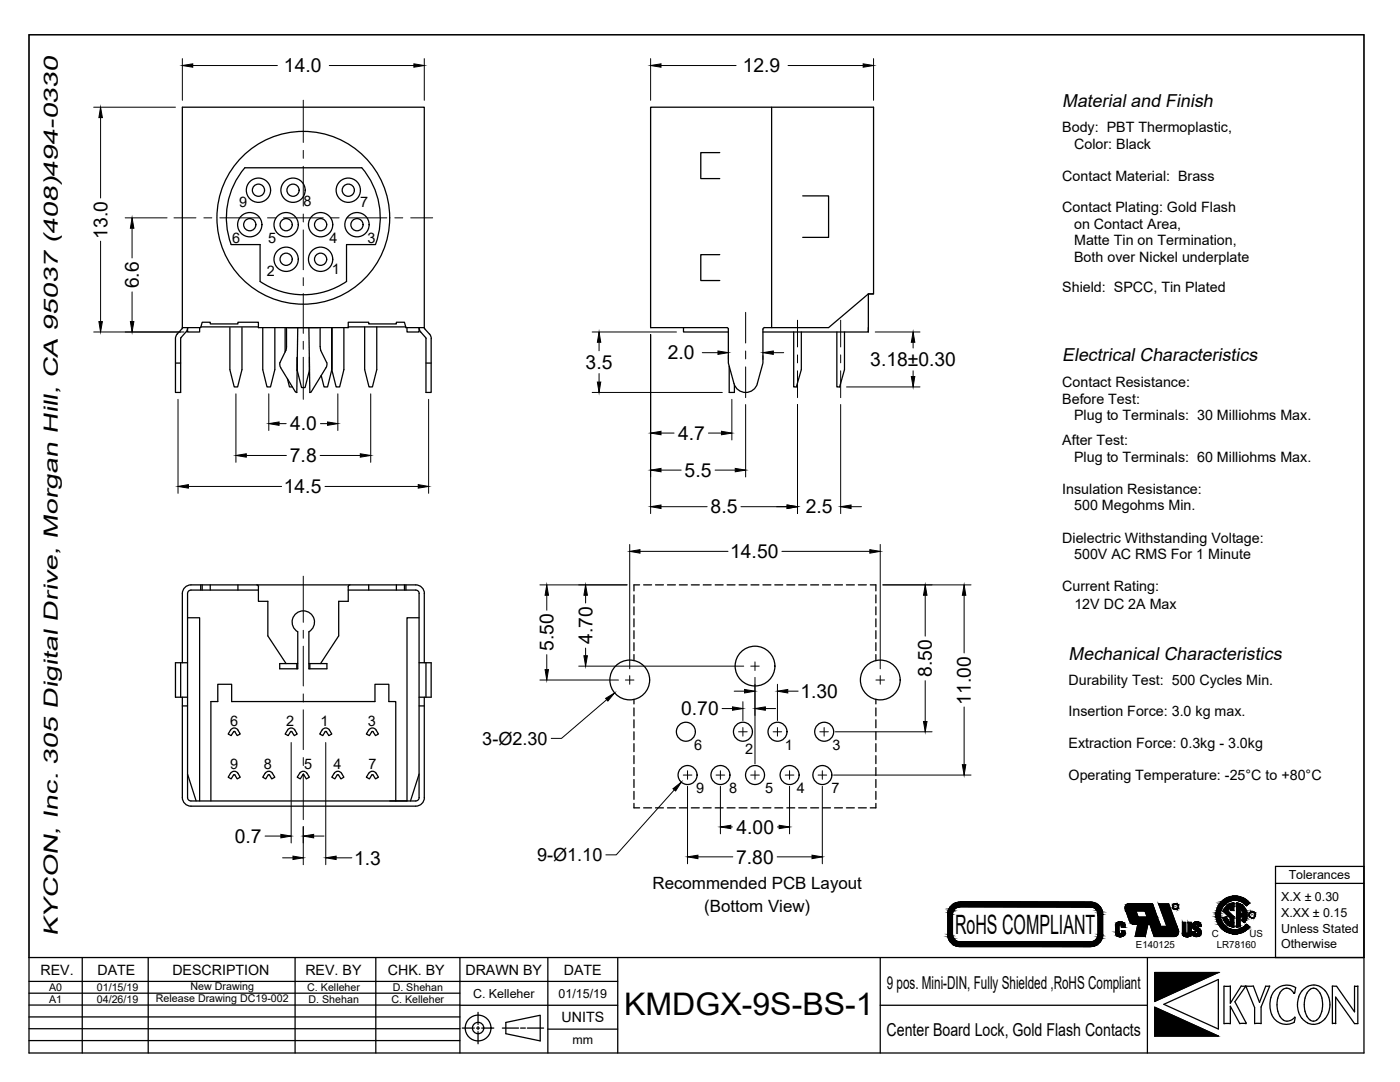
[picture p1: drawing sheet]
<svg xmlns="http://www.w3.org/2000/svg" width="279mm" height="216mm" viewBox="0 0 279 216" stroke-linecap="round" stroke-linejoin="round" font-family="sans-serif">
<!-- layer: CENTER -->
<g fill="none" stroke="#000" stroke-width=".2">
<path d="M60.5 20v8.4M60.5 30v1.6M60.5 33.2v7.9M34.7 43.5h4.4M40.7 43.5h1.6M43.9 43.5h7.9M53.4 43.5h1.6M56.6 43.5h7.9M60.5 42.7v1.6M60.5 45.9v7.9M60.5 55.4v1.6M60.5 58.6v7.9"/>
<path d="M66.1 43.5h1.6M69.3 43.5h7.9M78.8 43.5h1.6M82 43.5h4.3M60.5 68.1v1.6M60.5 71.3v8.4M148.8 62.3v6.1M148.8 70v1.6M148.8 73.2v6.1M159.2 63.9v5.3M159.2 70.8v1.6M159.2 74v5.3"/>
<path d="M167.8 63.9v5.3M167.8 70.8v1.6M167.8 74v5.3M60.5 115v9.2M60.5 125.8v1.6M60.5 128.9v8M60.5 138.5v1.6M60.5 141.6v8M60.5 151.2v1.6M60.5 154.3v9.2"/>
</g>
<!-- layer: PART -->
<g fill="none" stroke="#000" stroke-width=".25">
<path d="M36.4 21.4h48.3v44h-3.7l-.3-1.1h-1.6v.3h-5.5v-.3h-4.1v1.1h-17.9v-1.1h-4.1v.3h-5.5v-.3h-1.6l-.3 1.1h-3.7zM48.9 33.5a15.4 15.4 0 0 0-2.8 15.3h5.8v7.4a15.4 15.4 0 0 0 17.3 0v-7.4h5.7a15.3 15.3 0 0 0-2.7-15.3M48.9 33.5h23.3M143.6 30.5h-3.7v5.1h3.7M154 21.4v44M160.2 39.1h5.2v8.3h-5.2M143.6 50.8h-3.7v5.2h3.7M174.3 58.6h-1l-7.9 6.8h-13l-.1 .3v6.7l-1.2 4.1M35 72.4h1.1M36.4 65.4l-1.2 1.4-.2 .5v11h1.1v-10.7l1-1.3M37.4 65.4v.8h2.4v-.8M37.5 65.4l-.4 .9"/>
<path d="M40.1 65.2h11.5M45.9 65.4v8.4l.8 3.4h.7l.9-3.4v-8.4M52.4 65.4v8.4l.9 3.4h.7l.8-3.4v-8.4M56 73.4l2.9 4.8M56.9 65.4v4.8M57.1 69.9l-1.2 2.4-.1 .6 .2 .5M57.2 65.4l-.1 4.5M57.4 75.6l.4 1.6h.5M59.3 71.3v2.6l.9 3.4h.7l.9-3.4v-2.6M59.3 73.8v.1M59.4 65.4l-.2 12.9-.2-.1M61.6 65.4l.2 12.9"/>
<path d="M62.1 78.2l-.3 .1M63.9 65.4l.1 4.5 1.2 2.4 .1 .6-.2 .5M65.1 73.4l-3 4.8M66.2 65.4v8.4l.9 3.4h.7l.8-3.4v-8.4M66.2 65.4v8.4l-.8 3.4h-.7l-.6-2.3M66.2 65.4v8.4M69.5 65.2h11.5M72.8 65.2v8.6l.8 3.4h.7l.9-3.4v-8.6M81.2 65.4v.8h2.4v-.8l.4 .9M84 66.3l.9 1M84.7 65.4l1.2 1.4 .1 .5v11h-1l-.1-11M85 72.4h1"/>
<path d="M136.4 65.4v.8h9M145.4 65.7v6.7l1.1 4.1a2.43 2.43 0 0 0 2.3 1.8 2.43 2.43 0 0 0 2.4-1.8M145.4 65.7l-.2-.3h-.2h-15.2v-44h44.5v37.2h-1v7.6M145.5 73.1v5.2h1.1v-1.5M158.4 66.2v11h.5l1-3.4v-7.6M167 66.2v11h.6l.9-3.4v-7.6M173.3 65.4v.8h-21M40.1 116.7v1M40.4 116.7v1M42 116.7v1M47.5 116.7v1M51.2 116.7l.3 .2 .1 .2v2.9h1.9v6.9l3.6 5.5"/>
<path d="M51.6 117.7h-13.5a.69 .69 0 0 0-.7 .7v40.7a.69 .69 0 0 0 .7 .7h44.9a.69 .69 0 0 0 .7-.7M69.5 117.7h13.5a.69 .69 0 0 1 .7 .7M69.8 116.7l-.3 .4v2.9h-1.9v6.9l-3.6 5.5M73.6 116.7v1M79.1 116.7v1M80.7 116.7v1M81 116.7v1M83.6 118.4v40.7M84.7 118.4v13.8M84.7 118.4a1.73 1.73 0 0 0-1.7-1.7h-44.9a1.73 1.73 0 0 0-1.7 1.7v13.8M36.1 132.2v6.9M36.4 139.1v20a1.73 1.73 0 0 0 1.7 1.8h44.9a1.73 1.73 0 0 0 1.7-1.8"/>
<path d="M37.4 123.3h2.4v36.5M37.4 132.2h-2.4v6.9h2.4M59.2 132.4v1M59.4 132.4h-3.6v1h3.6v-7.3a2.23 2.23 0 0 1-.6-3.4 2.23 2.23 0 0 1 3.4 0 2.23 2.23 0 0 1-.6 3.4v7.3h3.6v-1h-3.6M61.8 132.4v1M83.6 123.3h-2.4v36.5M83.6 132.2h2.4v6.9h-2.4M84.7 139.1v20M85 132.2v6.9M36.4 140.9h1M37.4 154.5l1.7 5.3M42.1 159.8v-19.8h1.4v-3.5h2.7v3.5h28.6v-3.5h2.8v3.5h1.4v19.8"/>
<path d="M46.2 145.5a.86 .86 0 0 1 1.3 .2l.4 .8-.6 .3-.5-.9-.7 .9-.6-.3zM46.2 154.1a.86 .86 0 0 1 1.3 .2l.4 .8-.6 .3-.5-.8-.7 .8-.6-.3zM52.9 154.3l-.5 .8 .6 .3 .7-.8 .5 .8 .6-.3-.4-.8a.86 .86 0 0 0-1.5 0M57.6 145.5a.86 .86 0 0 1 1.3 .2l.4 .8-.6 .3-.6-.9-.6 .9-.6-.3zM60.4 154.7l-.5 .7-.6-.3 .5-.8a.86 .86 0 0 1 1.5 0l.5 .8-.7 .3-.5-.8-.2 .1M64.3 145.7a.86 .86 0 0 1 1.5 0l.4 .8-.6 .3-.6-.9-.6 .9-.6-.3 .5-.8M67.6 154.7l.4 .7 .6-.3-.4-.8a.86 .86 0 0 0-1.5 0l-.5 .8 .6 .3 .5-.7h.3M73.8 145.5a.86 .86 0 0 1 1.3 .2l.4 .8-.6 .3-.6-.9-.6 .9-.6-.3zM73.8 154.1a.86 .86 0 0 1 1.3 .2l.4 .8-.6 .3-.6-.8-.6 .8-.6-.3zM83.6 154.5l-1.7 5.3M83.6 140.9h1.1"/>
<circle cx="51.6" cy="38" r="2.42"/>
<circle cx="51.6" cy="38" r="1.22"/>
<circle cx="58.5" cy="38" r="2.42"/>
<circle cx="58.5" cy="38" r="1.22"/>
<circle cx="69.5" cy="38" r="2.42"/>
<circle cx="69.5" cy="38" r="1.22"/>
<circle cx="49.8" cy="44.8" r="2.42"/>
<circle cx="49.8" cy="44.8" r="1.22"/>
<circle cx="57.1" cy="51.7" r="2.42"/>
<circle cx="57.1" cy="44.8" r="2.42"/>
<circle cx="57.1" cy="51.7" r="1.22"/>
<circle cx="57.1" cy="44.8" r="1.22"/>
<circle cx="60.5" cy="43.5" r="17.2"/>
<circle cx="64" cy="44.8" r="2.42"/>
<circle cx="64" cy="51.7" r="2.42"/>
<circle cx="64" cy="44.8" r="1.22"/>
<circle cx="64" cy="51.7" r="1.22"/>
<circle cx="71.2" cy="44.8" r="2.42"/>
<circle cx="71.2" cy="44.8" r="1.22"/>
<circle cx="125.7" cy="135.7" r="4"/>
<circle cx="150.7" cy="132.9" r="4"/>
<circle cx="175.7" cy="135.7" r="4"/>
<circle cx="136.9" cy="146" r="1.89"/>
<circle cx="137.2" cy="154.6" r="1.89"/>
<circle cx="143.8" cy="154.6" r="1.89"/>
<circle cx="148.3" cy="146" r="1.89"/>
<circle cx="150.7" cy="154.6" r="1.89"/>
<circle cx="155.2" cy="146" r="1.89"/>
<circle cx="157.6" cy="154.6" r="1.89"/>
<circle cx="164.1" cy="154.6" r="1.89"/>
<circle cx="164.5" cy="146" r="1.89"/>
</g>
<!-- layer: DIMENSION -->
<g fill="none" stroke="#000" stroke-width=".2">
<path d="M36.4 11.7v8.3M38.5 13.1h16.9M65.7 13.1h16.9M84.7 11.7v8.3M129.8 11.7v8.3M131.9 13.1h15M157.3 13.1h15M174.3 11.7v8.3M18.7 21.4h16.3M20.1 23.5v16M20.1 48.1v16.1M25 43.5h8.3"/>
<path d="M26.4 45.5v6M26.4 58.2v6M18.7 66.2h18M35.5 79.7v18.7M47.1 78.6v13.7M53.6 78.6v7.3M67.4 78.6v7.3M74 78.6v13.7M85.5 79.7v18.7M118.2 66.2h16.8M118.2 78.3h26M119.6 68.3v1.7"/>
<path d="M119.6 74.5v1.7M129.8 66.8v35.7M140.2 70.4h3.1M145.4 70.9v.8M146.1 79.7v8.1M152.3 71v.7M154.3 70.4h2.1M168.9 77.2h14.7M174.7 66.2h8.9M182.2 68.3v1.1M182.2 74v1.1M37.6 97.1h18.6"/>
<path d="M49.2 90.9h8M55.7 84.5h1.4M63.9 90.9h8M64 84.5h1.4M64.9 97.1h18.6M131.9 86.4h2.6M131.9 93.8h4M141.4 86.4h2.6M142.7 93.8h4M148.8 80.7v14.5M159.2 80.7v21.8M167.8 80.7v21.8"/>
<path d="M107.7 116.7h17.4M109.1 118.8v3M116.9 118.8v1.5M125.7 108.6v24.8M127.7 110h17.6M131.9 101.1h9.2M147.9 101.1h9.2M156 110h17.6M169.8 101.1h2.1M175.7 108.6v24.8M176.2 116.7h17.6M184.6 118.8v8.1"/>
<path d="M192.4 118.8v11.5M107.7 135.7h15.7M109.1 130.6v3M115.5 132.9h32.9M116.9 129.3v1.5M121.1 139.6l-9 7.7h-2.1M124.8 135.7h1.7M125.7 134.8v1.7M146.5 137.9h2.1M149.8 132.9h1.7M150.7 132.1v1.7M150.7 135.2v17.2"/>
<path d="M155.2 136.5v7.3M157.2 137.9h2.1M174.8 135.7h1.7M175.7 134.8v1.7M184.6 135.8v8.2M58.1 148.2v20M65 148.2v24.3M134.6 157.6l-11.6 13h-2.1M136.4 154.7h1.7M137.2 153.8v1.7M137.2 156.9v15.5M142.9 154.7h1.7"/>
<path d="M143.8 153.8v1.7M143.8 156.9v9.5M144.1 141.4h2.1M147.4 146h1.7M148.3 140v3.8M148.3 145.2v1.7M149.8 154.7h1.7M150.7 153.8v1.7M152.7 141.4h2.1M154.3 146h1.7M155.2 145.2v1.7M156.7 154.7h1.7"/>
<path d="M157.6 153.8v1.7M157.6 156.9v9.5M163.3 154.7h1.7M163.6 146h1.7M164.1 153.8v1.7M164.1 156.9v15.5M164.5 145.2v1.7M166.4 154.7h27.4M166.7 146h19.3M192.4 141.1v11.5M52.9 166.8h3.2M56.4 171.2h2.1"/>
<path d="M60.5 164.9v7.6M62.6 166.8h2.1M67.1 171.2h3.1M139.3 171h6.9M145.8 165h.4M155.1 171h7M155.2 165h.3"/>
</g>
<g fill="#000" stroke="#000" stroke-width=".2">
<path d="M36.4 13.1l2.1-.4v.7zM82.6 12.7l2.1 .4-2.1 .3zM129.8 13.1l2.1-.4v.7zM172.3 12.7l2 .4-2 .3zM20.1 21.4l.3 2.1h-.7zM26.4 43.5l.3 2h-.7zM19.7 64.2h.7l-.3 2zM26 64.2h.7l-.3 2zM119.2 76.2h.7l-.3 2.1zM119.6 66.2l.3 2.1h-.7zM143.3 70l2.1 .4-2.1 .3zM152.3 70.4l2-.4v.7z"/>
<path d="M181.9 75.1h.7l-.4 2.1zM182.2 66.2l.4 2.1h-.7zM35.5 97.1l2.1-.4v.7zM47.1 90.9l2.1-.4v.7zM53.6 84.5l2.1-.3v.7zM65.4 84.2l2 .3-2 .4zM71.9 90.5l2.1 .4-2.1 .3zM83.5 96.7l2 .4-2 .3zM129.8 86.4l2.1-.3v.7zM129.8 93.8l2.1-.3v.6zM144 86.1l2.1 .3-2.1 .4zM146.7 93.5l2.1 .3-2.1 .3z"/>
<path d="M109.1 116.7l.4 2.1h-.7zM116.9 116.7l.3 2.1h-.7zM125.7 110l2-.3v.7zM129.8 101.1l2.1-.3v.7zM157.1 100.8l2.1 .3-2.1 .4zM167.8 101.1l2-.3v.7zM173.6 109.7l2.1 .3-2.1 .4zM184.6 116.7l.4 2.1h-.7zM192.4 116.7l.4 2.1h-.7zM108.8 133.6h.7l-.4 2.1zM116.5 130.8h.7l-.3 2.1zM120.9 139.4l1.7-1.1-1.3 1.6z"/>
<path d="M148.6 137.6l2.1 .3-2.1 .4zM155.2 137.9l2-.3v.7zM134.3 157.4l1.7-1.3-1.2 1.7zM146.2 141l2.1 .4-2.1 .3zM150.7 141.4l2-.4v.7zM184.3 144h.7l-.4 2zM192.1 152.6h.7l-.4 2.1zM56.1 166.5l2 .3-2 .4zM58.5 170.8l2 .4-2 .3zM60.5 166.8l2.1-.3v.7zM65 171.2l2.1-.4v.7zM137.2 171l2.1-.4v.7z"/>
<path d="M143.8 165l2-.3v.6zM155.5 164.7l2.1 .3-2.1 .3zM162.1 170.6l2 .4-2 .3z"/>
</g>
<!-- layer: HIDDEN -->
<g fill="none" stroke="#000" stroke-width=".25">
<path d="M126.5 118.7v1.6M127.6 116.7h-1.1v1.2M128.4 116.7h1.6M130.8 116.7h1.6M133.2 116.7h1.6M135.6 116.7h1.6M138 116.7h1.6M140.3 116.7h1.6M142.7 116.7h1.6M145.1 116.7h1.6M147.5 116.7h1.6M149.9 116.7h1.6"/>
<path d="M152.3 116.7h1.5M154.6 116.7h1.6M157 116.7h1.6M159.4 116.7h1.6M161.8 116.7h1.6M164.2 116.7h1.5M166.5 116.7h1.6M168.9 116.7h1.6M171.3 116.7h1.6M173.7 116.7h1.1v1.2M174.8 118.7v1.6M126.5 121.1v1.6"/>
<path d="M126.5 123.5v1.6M126.5 125.8v1.6M126.5 128.2v1.6M126.5 130.6v1.2M126.5 139.5v1M174.8 121.1v1.6M174.8 123.5v1.6M174.8 125.8v1.6M174.8 128.2v1.6M174.8 130.6v1.2M174.8 139.5v1M126.5 141.3v1.5"/>
<path d="M126.5 143.6v1.6M126.5 146v1.6M126.5 148.4v1.6M126.5 150.8v1.6M126.5 153.2v1.5M126.5 155.5v1.6M126.5 157.9v1.6M174.8 141.3v1.5M174.8 143.6v1.6M174.8 146v1.6M174.8 148.4v1.6M174.8 150.8v1.6"/>
<path d="M174.8 153.2v1.5M174.8 155.5v1.6M174.8 157.9v1.6M126.5 160.3v.9h1.1M128.4 161.2h1.6M130.8 161.2h1.6M133.2 161.2h1.6M135.6 161.2h1.6M138 161.2h1.6M140.3 161.2h1.6M142.7 161.2h1.6M145.1 161.2h1.6"/>
<path d="M147.5 161.2h1.6M149.9 161.2h1.6M152.3 161.2h1.5M154.6 161.2h1.6M157 161.2h1.6M159.4 161.2h1.6M161.8 161.2h1.6M164.2 161.2h1.5M166.5 161.2h1.6M168.9 161.2h1.6M171.3 161.2h1.6M174.8 160.3v.9h-1.1"/>
</g>
<!-- layer: BORDER -->
<g fill="none" stroke="#000" stroke-width=".25">
<path d="M5.8 6.9v203.2h266.4v-203.2M254.6 176.3h17.6M272.2 172.9h-17.6v18.2M5.8 191.1h266.4M5.8 198.2h86M5.8 195.8h117.5M16.4 191.1v19M29.6 191.1v19M58.9 191.1v19M75 191.1v19M91.8 191.1v19M109.3 191.1v19"/>
<path d="M123.3 191.1v19M175.7 191.1v19M190.1 180.5l.9-.4 .6-.1h26a2.41 2.41 0 0 1 2.5 2.4v4a2.44 2.44 0 0 1-2.5 2.5h-26a2.44 2.44 0 0 1-2.4-2.4v-4.1a2.44 2.44 0 0 1 .9-1.9zM190.7 181.2l.9-.3h26a1.49 1.49 0 0 1 1.5 1.5v4a1.52 1.52 0 0 1-1.5 1.6l-26-.1a1.49 1.49 0 0 1-1.5-1.5v-4l.1-.4zM229 191.1v19M230.4 194h12.7l-12.7 5.8zM243.1 194h.1M244.8 182.9l-.7 .2M244.8 182.9l.2 .7 .5 .4M245 181.7l1.2 1.2v2.1a2.42 2.42 0 0 1-2.1-1.9M245 181.7l.6-.6v.6h.6v-1.5a2.4 2.4 0 0 0-2.1 1.6l1.4 1.4v.9M245.5 196.8v3.4l2.2-3.4"/>
<path d="M245.6 196.8h-1.3M246.8 180.2v4.8M246.8 180.2a2.42 2.42 0 0 1 1.5 3.9M247.5 181.2l.4 .4 .3 .6M247.5 181.2v1h.6M247.7 196.8h.9M248.1 182.9h-.6v1.9l-.7 .2M248.2 182.9l-.4 .7 .5 .5M248.6 196.8l-2.1 3.1 2.2 4.3-1.3 .1-1.9-3.5v3.5h-1.2v-7.5M248.6 196.8l1.8 4.3v3.1h1.3v-3.3l1.7-4.1M248.6 196.8h1.5M248.8 184.4a2.95 2.95 0 0 1-4.4 .3 2.95 2.95 0 0 1 0-4.3 2.95 2.95 0 0 1 4.4 .3l.6-.5a3.8 3.8 0 0 0-5.5-.4 3.8 3.8 0 0 0 0 5.5 3.8 3.8 0 0 0 5.5-.4l-.6-.5"/>
<path d="M253.4 196.8h-.8l-1.2 3.2-1.3-3.2M255.4 198.2a5 5 0 0 0-.4 3.6M256.1 197.4a1.47 1.47 0 0 1 2.1 .7M256.1 197.4l-.7 .7M258.2 198.1v.1M258.4 198v.2h-.2M258.4 198l.2-.9a3.4 3.4 0 0 0-5.2 3.1 3.5 3.5 0 0 0 3.2 4.2l.9-.1 .8-.3 .1-1a1.75 1.75 0 0 1-1.8 .7 1.75 1.75 0 0 1-1.4-1.4l-.2-.5M259.2 198.9a4.7 4.7 0 0 0 0 3.1M260.5 199.1a4.3 4.3 0 0 0 1.2 4.6 1.36 1.36 0 0 0 1.7-.9M260.8 198.2l-.3 1M261.5 197.4l.7-.2 .6 .2M261.5 197.4l-.6 .7"/>
<path d="M262.8 197.4a4.7 4.7 0 0 1 .6 5.4M263.4 196.9a4.2 4.2 0 0 1 2 3.9 4.2 4.2 0 0 1-2.7 3.5l-.9 .1-.9-.3M263.4 196.8a3.1 3.1 0 0 0-4.2 2.1M270.3 196.8v5.1l-3.6-5.1h-.8v7.5M271 196.8v7.5h-.7l-3.7-5.3v5.2h-.7M271 196.8h-.6M5.8 207.6h86M5.8 205.3h86M5.8 202.9h86M5.8 200.5l117.5 .1M92.3 205.1h2.4M95.1 205.1h.6"/>
<path d="M95.4 202v2.4M95.4 204.8v.7M95.4 205.9v2.4M96.1 205.1h2.4M100.3 205.1h3.2M101 204l6.8-1.4v5.1l-6.8-1.4zM103.9 205.1h.9M105.2 205.1h3.3M109.3 205.4h14M230.4 201l12.7 5.7h-12.7zM232.3 200.4l10.8-5v9.9zM259.2 202a3.6 3.6 0 0 0 1.7 2.1"/>
<circle cx="249.9" cy="182.5" r=".6"/>
<circle cx="249.9" cy="182.5" r=".62"/>
<circle cx="95.4" cy="205.1" r="2.57"/>
<circle cx="95.4" cy="205.1" r="1.13"/>
</g>
<!-- layer: CK_LEVEL_1 -->
<path d="M5.8 6.9h266.4M175.7 200.6h53.3" fill="none" stroke="#000" stroke-width=".25"/>
<!-- layer: BORDER -->
<g fill="none" stroke="#000" stroke-width=".2">
<path d="M5.8 6.9h266.4v184.2h-266.4zM222.9 184.1a.99 .99 0 0 1 1.1-.1 .99 .99 0 0 1 .5 1h-.7v-.3a.22 .22 0 0 0-.3-.2 .22 .22 0 0 0-.2 .2v1.5a.24 .24 0 0 0 .3 .2 .24 .24 0 0 0 .2-.3v-.4h.7a.96 .96 0 0 1-.8 1.2 .96 .96 0 0 1-1.1-.9l.1-1.4zM225.4 183.7l-.8-2.3a.81 .81 0 0 1 .7-1.1h4.7l1.7 4.5h1.2l-1.7-4.5h2l2 5.3M225.4 183.7a1.09 1.09 0 0 0 1 .7M226.4 184.4h.7l-.6 2.5h2.1l.5-2.5h.4l.8 2.5h4a.96 .96 0 0 0 .9-1.3M226.7 181.8h1.8l.4 1.2h-1.8zM236 184h.7v2.2a.23 .23 0 0 0 .2 .2 .23 .23 0 0 0 .2-.2v-2.2h.7v2a.91 .91 0 0 1-.9 .9 .91 .91 0 0 1-.9-.8zM238.3 184.1a.87 .87 0 0 1 1-.1 .87 .87 0 0 1 .4 .9h-.6a.27 .27 0 0 0-.2-.5 .27 .27 0 0 0-.3 .4 1.74 1.74 0 0 1 1.1 1.2 .86 .86 0 0 1-.9 .9 .86 .86 0 0 1-.8-1h.6v.1a.27 .27 0 0 0 0 .3 .27 .27 0 0 0 .4 .1v-.4a2 2 0 0 1-1-1.3z"/>
<circle cx="234.6" cy="180.9" r=".56"/>
<circle cx="234.6" cy="180.9" r=".54"/>
</g>
<g fill="#000" stroke="#000" stroke-width=".2">
<path d="M245.9 178.9h1.1zM223.3 186.9h.6zM223.5 184h.3zM223.6 186.4h.9zM230.4 194h12.7l-12.7 5.8zM234.5 181.4h.2zM234.5 180.4h.1zM234.5 180.3h.2zM234.5 180.3h.1zM234.6 181.4h.1zM235.1 181.2l-.1 .1zM236.6 186.9h.6z"/>
<path d="M236.9 186.4h.9zM238 184.7h.6zM238.7 186.9h.1zM238.7 183.9h.3zM245.8 184.9l.4 .1zM245.9 186.3h1.1zM245.8 180.2h.4zM246.8 180.2h.1zM246.8 184.9h.1zM247.9 183.8h.7l-.2 .3zM248.4 180.4l.4 .3zM248.4 180.4h.8l-.4 .3z"/>
<path d="M250.2 183.1l.1-.1zM230.4 201l12.7 5.7h-12.7z"/>
<path d="M243.8 179.9l1 .2 .4-.2zM243.8 179.9l1 .2h-1.2z"/>
<path d="M243.9 179.8h1.6zM243.8 179.9h1.4z"/>
<path d="M244 179.7h1.7zM243.9 179.8h1.6z"/>
<path d="M244.1 179.7h2.1zM244 179.7h1.7z"/>
<path d="M244.1 179.6h2.6zM244.1 179.6l2.1 .1z"/>
<path d="M245.9 178.9h1.1zM245.9 178.9h1.1z"/>
<path d="M245.9 178.9l1.7 .1zM245.4 179l.5-.1 1.7 .1z"/>
<path d="M245.4 179h2.2zM245.3 179h2.3z"/>
<path d="M245.3 179l2.8 .2-.5-.2zM244.8 179.2l.5-.2 2.8 .2z"/>
<path d="M244.8 179.2h3.3zM244.8 179.2h3.3z"/>
<path d="M244.8 179.2l3.8 .3-.5-.3zM244.4 179.5l.4-.3 3.8 .3z"/>
<path d="M244.4 179.5h4.2zM244.3 179.5h4.3z"/>
<path d="M244.3 179.5l4.5 .1-.2-.1zM244.1 179.6l.2-.1 4.5 .1z"/>
<path d="M246.7 179.6l2.1 .1zM246.7 179.6l2.1 .1z"/>
<path d="M246.7 179.7h2.2zM246.7 179.7h2.2z"/>
<path d="M247.1 179.7l1.9 .1zM247.1 179.7l1.9 .1z"/>
<path d="M247.4 179.8l1.7 .1zM247.4 179.8l1.7 .1z"/>
<path d="M247.6 179.9l1.7 .2-.2-.2zM247.6 179.9l1.7 .2h-1.3z"/>
<path d="M189.2 182.4l.9 4.1v-4.1zM189.2 182.4l.9 4.1h-.9z"/>
<path d="M189.2 186.5l.9 .2v-.2zM189.2 186.5l.9 .2h-.9z"/>
<path d="M189.2 182.2l.9 .2v-.2zM189.2 182.2l.9 .2h-.9z"/>
<path d="M189.2 186.7l.9 .2v-.2zM189.2 186.7l.9 .2h-.9z"/>
<path d="M189.2 182l.9 .2v-.2zM189.2 182l.9 .2h-.9z"/>
<path d="M189.2 186.9l1 .1zM189.2 186.9l1 .1z"/>
<path d="M189.2 187l1.1 .2-.1-.2zM189.2 187l1.1 .2h-1z"/>
<path d="M189.2 181.9l.9 .1 .1-.1zM189.2 181.9l.9 .1h-.9z"/>
<path d="M189.3 187.2l1 .1zM189.3 187.2l1 .1z"/>
<path d="M189.3 181.6l.9 .3 .1-.3zM189.3 181.6l.9 .3h-1z"/>
<path d="M189.3 187.3l1.1 .1-.1-.1zM189.3 187.3l1.1 .1h-1.1z"/>
<path d="M189.3 187.4l1.3 .2-.2-.2zM189.3 187.4l1.3 .2h-1.2z"/>
<path d="M189.4 181.4l.9 .2 .2-.2zM189.4 181.4l.9 .2h-1zM189.3 181.6h1zM189.3 181.6h1z"/>
<path d="M189.4 187.6l1.3 .1zM189.4 187.6l1.3 .1z"/>
<path d="M189.5 181.2l1 .2 .2-.2zM189.5 181.2l1 .2h-1.1z"/>
<path d="M189.5 187.7h1.3zM189.5 187.7h1.3z"/>
<path d="M189.5 181.2h1.2zM189.5 181.2h1.2z"/>
<path d="M189.5 187.7l1.6 .2-.3-.2zM189.5 187.7l1.6 .2h-1.5z"/>
<path d="M189.6 181.1l1.1 .1 .3-.1zM189.6 181.1l1.1 .1h-1.2z"/>
<path d="M189.6 187.9h1.7zM189.6 187.9h1.7z"/>
<path d="M189.6 181h1.7zM189.6 181l1.4 .1h-1.4z"/>
<path d="M189.6 187.9l2 .1zM189.6 187.9l2 .1z"/>
<path d="M189.7 180.9h1.9zM189.7 180.9l1.6 .1z"/>
<path d="M191.6 180l26.4 .1zM191.2 180.1h26.8z"/>
<path d="M191.2 180.1l27.3 .1-.5-.1zM190.7 180.2l.5-.1 27.3 .1z"/>
<path d="M191.2 188.8h26.8zM191.2 188.8l26.4 .1z"/>
<path d="M190.7 180.2l28.1 .2-.3-.2zM190.4 180.4l.3-.2 28.1 .2z"/>
<path d="M190.7 188.7l27.3 .1 .5-.1zM190.7 188.7l27.3 .1h-26.8z"/>
<path d="M190.4 180.4l28.8 .2-.4-.2zM190 180.6l.4-.2 28.8 .2z"/>
<path d="M190.4 188.6l28.1 .1 .3-.1zM190.4 188.6l28.1 .1h-27.8z"/>
<path d="M190 180.6l29.5 .3-.3-.3zM189.7 180.9l.3-.3 29.5 .3z"/>
<path d="M190 188.3l28.8 .3 .4-.3zM190 188.3l28.8 .3h-28.4z"/>
<path d="M189.7 180.9h29.8zM189.7 180.9h29.8z"/>
<path d="M189.7 188l29.5 .3 .3-.3zM189.7 188l29.5 .3h-29.2z"/>
<path d="M217.6 180.9l1.9 .1zM217.6 180.9l1.9 .1z"/>
<path d="M217.9 181l1.7 .1zM217.9 181l1.7 .1z"/>
<path d="M217.9 187.9l1.6 .1zM217.6 188h1.9z"/>
<path d="M189.7 188h29.8zM189.7 188h29.8z"/>
<path d="M218.2 181.1l1.5 .1-.1-.1zM218.2 181.1l1.5 .1z"/>
<path d="M218.2 187.9h1.4zM217.9 187.9h1.6z"/>
<path d="M218.4 181.2h1.3zM218.4 181.2h1.3z"/>
<path d="M218.4 187.7l1.2 .2 .1-.2zM218.2 187.9l.2-.2 1.2 .2z"/>
<path d="M218.5 181.2l1.3 .1zM218.5 181.2l1.3 .1z"/>
<path d="M218.5 187.7h1.2zM218.4 187.7h1.3z"/>
<path d="M218.6 181.3l1.3 .2-.1-.2zM218.6 181.3l1.3 .2h-1.1z"/>
<path d="M218.6 187.6h1.2zM218.5 187.7h1.2z"/>
<path d="M218.8 181.5l1.1 .1v-.1zM218.8 181.5l1.1 .1h-1z"/>
<path d="M218.8 187.4l1 .2 .1-.2zM218.6 187.6l.2-.2 1 .2z"/>
<path d="M218.9 181.6l1 .1zM218.9 181.6l1 .1z"/>
<path d="M218.9 187.3l1 .1v-.1zM218.9 187.3l1 .1h-1.1z"/>
<path d="M218.9 181.7l1.1 .2-.1-.2zM218.9 181.7l1.1 .2h-1z"/>
<path d="M218.9 187.2h1zM218.9 187.2l1 .1h-1z"/>
<path d="M219 181.9l1 .1zM219 181.9l1 .1z"/>
<path d="M219 187l.9 .2 .1-.2zM219 187l.9 .2h-1z"/>
<path d="M219.1 182l.9 .2v-.2zM219.1 182l.9 .2h-.9z"/>
<path d="M219.1 182.2l1 .2-.1-.2zM219.1 182.2l1 .2h-1z"/>
<path d="M219.1 186.7l.9 .2v-.2zM219.1 186.7l.9 .2h-.9z"/>
<path d="M219.1 186.9h.9zM219.1 186.9l.9 .1z"/>
<path d="M219.1 182.4l1 4.1v-4.1zM219.1 182.4l1 4.1h-1z"/>
<path d="M219.1 186.5l.9 .2 .1-.2zM219.1 186.5l.9 .2h-.9z"/>
<path d="M223.3 186.9h.4zM223.4 186.9h.3z"/>
<path d="M222.7 184.6l.6 .1zM222.7 184.6l.6 .1z"/>
<path d="M222.7 184.7h.6zM222.7 184.7h.6z"/>
<path d="M222.6 184.7l.7 1.3v-1.3zM222.6 184.7l.7 1.3h-.7z"/>
<path d="M222.6 186l.7 .2v-.2zM222.6 186l.7 .2h-.6z"/>
<path d="M222.7 186.2h.6zM222.7 186.2h.6z"/>
<path d="M222.7 186.2l.7 .1zM222.7 186.2l.7 .1z"/>
<path d="M222.7 184.6h.7zM222.7 184.6h.6z"/>
<path d="M222.7 186.3h.7zM222.7 186.3h.7z"/>
<path d="M222.7 184.5h.7zM222.7 184.5l.7 .1z"/>
<path d="M222.7 186.3l.7 .1zM222.7 186.3l.7 .1z"/>
<path d="M222.7 186.4h.8zM222.7 186.4h.8z"/>
<path d="M222.7 184.5h.8zM222.7 184.5h.7z"/>
<path d="M222.7 186.4h.8zM222.7 186.4h.8z"/>
<path d="M222.7 184.5h.8zM222.7 184.5h.8z"/>
<path d="M223.5 184h.4zM223.2 184h.7z"/>
<path d="M223.2 184h.7zM223.2 184h.7z"/>
<path d="M223.2 186.9h.7zM223.2 186.9h.7z"/>
<path d="M223.2 184h.9zM223.1 184h1z"/>
<path d="M223.1 184l1 .1zM223.1 184l1 .1z"/>
<path d="M223 186.8h1.1zM223 186.8h1.1z"/>
<path d="M223 186.8h1.1zM223 186.8l.9 .1z"/>
<path d="M223 184.1h1.2zM222.9 184.1h1.3z"/>
<path d="M222.9 184.1h1.3zM222.9 184.1h1.3z"/>
<path d="M222.9 184.1l1.5 .1zM222.9 184.1l1.5 .1h-1.6z"/>
<path d="M222.9 186.7l1.2 .1 .1-.1zM222.9 186.7l1.2 .1z"/>
<path d="M222.8 186.7h1.5zM222.8 186.7h1.4z"/>
<path d="M222.8 184.2l1.6 .1zM222.8 184.2l1.6 .1z"/>
<path d="M222.8 184.3l1.6 .1v-.1zM222.8 184.3l1.6 .1h-1.7z"/>
<path d="M222.8 186.6l1.5 .1 .1-.1zM222.8 186.6l1.5 .1h-1.5z"/>
<path d="M222.7 184.4h1.8zM222.7 184.4h1.8z"/>
<path d="M222.7 184.4l1.8 .1zM222.7 184.4l1.8 .1z"/>
<path d="M223.6 184.5h.9zM223.6 184.5h.9z"/>
<path d="M223.7 184.5h.8zM223.7 184.5h.8z"/>
<path d="M223.7 184.5l.8 .1zM223.7 184.5l.8 .1z"/>
<path d="M223.7 186.4h.8zM223.6 186.4h.9zM223.6 186.4h.9z"/>
<path d="M222.7 186.4l1.8 .1zM222.7 186.4l1.8 .1z"/>
<path d="M222.7 186.5l1.7 .1 .1-.1zM222.7 186.5l1.7 .1h-1.6zM222.8 186.6h1.6zM222.8 186.6h1.6z"/>
<path d="M223.8 184.6h.7zM223.8 184.6h.7z"/>
<path d="M223.8 184.6l.7 .1zM223.8 184.6l.7 .1z"/>
<path d="M223.8 184.7l.7 .1v-.1zM223.8 184.7l.7 .1h-.7z"/>
<path d="M223.8 186.2l.7 .1v-.1zM223.8 186.2l.7 .1h-.7zM223.8 186.3h.7zM223.8 186.3h.7z"/>
<path d="M223.8 186.3h.7zM223.8 186.3l.7 .1z"/>
<path d="M223.8 184.8l.7 .2v-.2zM223.8 184.8l.7 .2h-.7z"/>
<path d="M223.8 185.7l.7 .4v-.4zM223.8 185.7l.7 .4h-.7z"/>
<path d="M223.8 186.1l.7 .1zM223.8 186.1l.7 .1z"/>
<path d="M223.8 186.2h.7zM223.8 186.2h.7z"/>
<path d="M224.7 181.8l2.4 1.2-.4-1.2zM224.7 181.8l2.4 1.2h-2z"/>
<path d="M227.1 184.4l1.5 2.5 .5-2.5zM227.1 184.4l1.5 2.5h-2.1z"/>
<path d="M225.3 180.3l4.7 .1zM225.2 180.4h4.8z"/>
<path d="M225.2 180.4h4.8zM225 180.4h5z"/>
<path d="M225 180.4l5 .1zM224.9 180.5h5.1z"/>
<path d="M224.9 180.5l5.2 .1-.1-.1zM224.8 180.6l.1-.1 5.2 .1z"/>
<path d="M224.8 180.6l5.3 .1v-.1zM224.8 180.6l5.3 .1h-5.4z"/>
<path d="M224.7 180.7l5.5 .1-.1-.1zM224.7 180.7l5.5 .1h-5.6z"/>
<path d="M224.6 180.8l5.6 .2v-.2zM224.6 180.8l5.6 .2h-5.7z"/>
<path d="M224.5 181l5.8 .1-.1-.1zM224.5 181l5.8 .1h-5.8z"/>
<path d="M224.5 181.1l5.8 .2v-.2zM224.5 181.1l5.8 .2h-5.8z"/>
<path d="M224.5 181.3l5.9 .1-.1-.1zM224.5 181.3l5.9 .1h-5.8z"/>
<path d="M224.6 181.4l5.9 .4-.1-.4zM224.6 181.4l5.9 .4h-5.8z"/>
<path d="M228.5 181.8l2.5 1.2-.5-1.2zM228.5 181.8l2.5 1.2h-2.1z"/>
<path d="M225.1 183l6.1 .7-.2-.7zM225.1 183l6.1 .7h-5.8z"/>
<path d="M225.4 183.7l5.9 .2-.1-.2zM225.4 183.7l5.9 .2h-5.8z"/>
<path d="M225.5 183.9l5.9 .2-.1-.2zM225.5 183.9l5.9 .2h-5.8z"/>
<path d="M225.6 184.1l5.8 .1v-.1zM225.6 184.1l5.8 .1h-5.7z"/>
<path d="M225.7 184.2l5.7 .1v-.1zM225.7 184.2l5.7 .1h-5.5z"/>
<path d="M225.9 184.3l5.6 .1zM225.9 184.3l5.6 .1z"/>
<path d="M226 184.4h5.5zM226 184.4h5.5z"/>
<path d="M226.2 184.4h5.3zM226.2 184.4h5.3z"/>
<path d="M229.5 184.4l2.2 .4-.2-.4zM229.5 184.4l2.2 .4h-2.1z"/>
<path d="M231.2 180.3l3.7 4.5-1.7-4.5zM231.2 180.3l3.7 4.5h-2z"/>
<path d="M234.1 180.8v.1zM234.1 180.8v.1z"/>
<path d="M234.1 180.7v.1zM234.1 180.7v.1z"/>
<path d="M234.1 180.6v.1zM234.1 180.6v.1z"/>
<path d="M234.1 181.1l.1 .1zM234.1 181.1l.1 .1z"/>
<path d="M234.2 181.2l.1 .1zM234.2 181.2l.1 .1z"/>
<path d="M230.3 186.9h4zM230.3 186.9h4.1z"/>
<path d="M234.3 181.3v.1zM234.3 181.3v.1z"/>
<path d="M234.3 181.4h.1zM234.3 181.4h.1z"/>
<path d="M234.5 181.4h.2zM234.5 181.4h.2z"/>
<path d="M234.5 181.4h.1zM234.5 181.4h.1z"/>
<path d="M230.3 186.8h4.3zM230.3 186.8l4.1 .1z"/>
<path d="M234.5 180.3h.2zM234.5 180.3h.2z"/>
<path d="M234.6 180.3l.1 .1zM234.6 180.3l.1 .1z"/>
<path d="M234.7 180.4h.1zM234.7 180.4h.1z"/>
<path d="M234.7 180.4h.2zM234.7 180.4h.2z"/>
<path d="M230.3 186.7h4.5zM230.3 186.7l4.3 .1z"/>
<path d="M229.6 184.8l5.6 .8-.3-.8zM229.6 184.8l5.6 .8h-5.3z"/>
<path d="M230.3 186.6l4.5 .1 .1-.1zM230.3 186.6l4.5 .1h-4.5z"/>
<path d="M234.9 180.4l.1 .1zM234.9 180.4l.1 .1z"/>
<path d="M230.2 186.5l4.7 .1 .1-.1zM230.2 186.5l4.7 .1h-4.6z"/>
<path d="M235 180.5l.1 .1zM235 180.5l.1 .1z"/>
<path d="M235.1 180.6v.1zM235.1 180.6v.1z"/>
<path d="M230.2 186.3l4.8 .2 .1-.2zM230.2 186.3l4.8 .2h-4.8z"/>
<path d="M235.1 180.8l.1 .1zM235.1 180.8l.1 .1z"/>
<path d="M235.1 181v.1zM235.1 181v.1z"/>
<path d="M229.9 185.6l5.3 .2v-.2zM229.9 185.6l5.3 .2h-5.3z"/>
<path d="M235.2 180.9v.1zM235.2 180.9l-.1 .1z"/>
<path d="M230.1 186.1l5 .2 .1-.2zM230.1 186.1l5 .2h-4.9z"/>
<path d="M229.9 185.8l5.3 .1v-.1zM229.9 185.8l5.3 .1h-5.2z"/>
<path d="M230 185.9l5.2 .2v-.2zM230 185.9l5.2 .2h-5.1z"/>
<path d="M236.6 186.9h.5zM236.8 186.9h.3z"/>
<path d="M236 184l.7 2.1v-2.1zM236 184l.7 2.1h-.7z"/>
<path d="M236 186.1l.7 .1zM236 186.1l.7 .1z"/>
<path d="M236 186.2l.7 .1zM236 186.2l.7 .1z"/>
<path d="M236 186.3h.7zM236 186.3h.7z"/>
<path d="M236 186.3h.7zM236 186.3h.7z"/>
<path d="M236 186.3l.8 .1zM236 186.3l.8 .1z"/>
<path d="M236 186.4h.9zM236 186.4h.9z"/>
<path d="M236.5 186.9h.8zM236.5 186.9h.7z"/>
<path d="M236.4 186.9h1zM236.4 186.9h.9z"/>
<path d="M236.3 186.8h1.2zM236.3 186.8l1.1 .1z"/>
<path d="M236.2 186.8h1.3zM236.2 186.8h1.3z"/>
<path d="M236.2 186.7h1.4zM236.2 186.7l1.3 .1z"/>
<path d="M236.1 186.6h1.5zM236.1 186.6l1.5 .1z"/>
<path d="M236.1 186.6h1.6zM236.1 186.6h1.5z"/>
<path d="M236 186.5h1.7zM236 186.5l1.7 .1z"/>
<path d="M236 186.4h1.8zM236 186.4l1.7 .1z"/>
<path d="M237.1 186.3h.7zM237.1 186.3h.7z"/>
<path d="M237.1 186.3l.7 .1zM237 186.4h.8zM237 186.4h.8zM237 186.4h.8z"/>
<path d="M237 186.4h.8zM236.9 186.4h.9zM236.9 186.4h.9z"/>
<path d="M237.1 184l.7 2v-2zM237.1 184l.7 2h-.7z"/>
<path d="M237.1 186l.7 .2v-.2zM237.1 186l.7 .2h-.7z"/>
<path d="M237.1 186.2l.7 .1v-.1zM237.1 186.2l.7 .1h-.7z"/>
<path d="M238 185.9h.6zM238 185.9h.6z"/>
<path d="M238 185.9h.6zM238 185.9h.6zM238 185.9h.6zM238 185.9h.6z"/>
<path d="M238 185.9l.6 .1zM238 185.9l.6 .1z"/>
<path d="M238 186h.6zM238 186h.6z"/>
<path d="M238 186h.6zM238 186h.6z"/>
<path d="M238 186l.6 .1zM238 186l.6 .1z"/>
<path d="M238 186.1l.6 .2v-.2zM238 186.1l.6 .2h-.6z"/>
<path d="M238 184.6l.6 .1zM238 184.6l.6 .1z"/>
<path d="M238 184.7h.6zM238 184.7h.6zM238 184.7h.6z"/>
<path d="M238 184.7h.6zM238 184.7h.6z"/>
<path d="M238 184.6h.6zM238 184.6h.6z"/>
<path d="M238 184.7l.6 .1zM238 184.7l.6 .1z"/>
<path d="M238 184.8l.7 .1zM238 184.8l.7 .1h-.7z"/>
<path d="M238 186.3l.7 .1zM238 186.3l.7 .1h-.7zM238 186.4h.7zM238 186.4h.7z"/>
<path d="M238 184.5h.7zM238 184.5l.6 .1z"/>
<path d="M238 184.5h.7zM238 184.5h.7z"/>
<path d="M238 184.5h.7zM238 184.5h.7z"/>
<path d="M238 184.9l.9 .1zM238 184.9l.9 .1h-.9z"/>
<path d="M238 186.4h.8zM238 186.4h.8z"/>
<path d="M238 186.4h.8zM238 186.4h.8z"/>
<path d="M238 184.4h.8zM238 184.4l.7 .1z"/>
<path d="M238 185l.9 .1zM238 185l.9 .1z"/>
<path d="M238 185.1h1.1zM238 185.1h1.1z"/>
<path d="M238.7 183.9h.3zM238.7 183.9h.3z"/>
<path d="M238.6 186.9h.4zM238.6 186.9h.2z"/>
<path d="M238.7 183.9l.4 .1zM238.5 184h.6z"/>
<path d="M238.6 186.9h.4zM238.6 186.9h.4z"/>
<path d="M238.1 185.1l1.1 .1zM238.1 185.1l1.1 .1z"/>
<path d="M238.5 184h.7zM238.5 184h.7z"/>
<path d="M238.4 186.8h.7zM238.4 186.8l.6 .1z"/>
<path d="M238.5 184h.8zM238.4 184h.9z"/>
<path d="M238.1 185.2h1.2zM238.1 185.2h1.2z"/>
<path d="M238.4 186.8h.8zM238.4 186.8h.7z"/>
<path d="M238.4 184l.9 .1zM238.3 184.1h1z"/>
<path d="M238.1 185.2l1.3 .1zM238.1 185.2l1.3 .1z"/>
<path d="M238.3 186.8h1zM238.3 186.8h.9z"/>
<path d="M238.3 184.1h1.1zM238.3 184.1h1.1z"/>
<path d="M238.2 185.3l1.3 .1zM238.2 185.3l1.3 .1z"/>
<path d="M238.3 186.7h1.1zM238.3 186.7l1 .1z"/>
<path d="M238.3 184.1l1.2 .1zM238.3 184.1l1.2 .1z"/>
<path d="M238.2 184.2h1.3zM238.2 184.2h1.3z"/>
<path d="M238.3 185.4l1.3 .1zM238.3 185.4l1.3 .1z"/>
<path d="M238.2 186.7h1.3zM238.2 186.7h1.2z"/>
<path d="M238.2 186.6h1.3zM238.2 186.6l1.3 .1z"/>
<path d="M238.2 184.2l1.4 .1zM238.2 184.2l1.4 .1h-1.5z"/>
<path d="M238.4 185.5l1.2 .1zM238.4 185.5l1.2 .1z"/>
<path d="M238.1 184.3h1.5zM238.1 184.3h1.5z"/>
<path d="M238.1 184.3l1.5 .1v-.1zM238.1 184.3l1.5 .1h-1.6z"/>
<path d="M238.5 185.6h1.1zM238.5 185.6h1.1z"/>
<path d="M238.1 186.5h1.5zM238.1 186.5h1.5z"/>
<path d="M238.1 186.5l1.4 .1 .1-.1zM238.1 186.5l1.4 .1h-1.3z"/>
<path d="M238.6 185.6l1.1 .1-.1-.1zM238.6 185.6l1.1 .1z"/>
<path d="M238.8 184.4h.8zM238.8 184.4h.8z"/>
<path d="M238.9 184.4l.8 .1zM238.9 184.4l.8 .1z"/>
<path d="M238 186.4l1.6 .1v-.1zM238 186.4l1.6 .1h-1.5z"/>
<path d="M238.9 184.5h.8zM238.9 184.5h.8z"/>
<path d="M239 184.5l.7 .1zM239 184.5l.7 .1z"/>
<path d="M238.7 185.7l1 .1zM238.7 185.7l1 .1z"/>
<path d="M238.8 185.8l.9 .1v-.1zM238.8 185.8l.9 .1h-.7z"/>
<path d="M239 186.4h.7zM238.9 186.4h.8z"/>
<path d="M238.9 186.4h.8zM238.9 186.4h.8z"/>
<path d="M238.9 186.4h.8zM238.9 186.4h.7z"/>
<path d="M239 184.6l.7 .1zM239 184.6l.7 .1z"/>
<path d="M239 186.3h.7zM239 186.3l.7 .1z"/>
<path d="M239.1 184.7h.6zM239.1 184.7h.6z"/>
<path d="M239.1 184.7l.6 .1v-.1zM239.1 184.7l.6 .1h-.6z"/>
<path d="M239.1 184.8h.6zM239.1 184.8h.6z"/>
<path d="M239.1 184.8l.6 .1zM239.1 184.8l.6 .1z"/>
<path d="M239 185.9l.7 .1zM239 185.9l.7 .1z"/>
<path d="M239 186h.7zM239 186h.7z"/>
<path d="M239 186h.7zM239 186h.7z"/>
<path d="M239.1 186l.6 .1zM239.1 186l.6 .1z"/>
<path d="M239.1 186.1l.6 .1v-.1zM239.1 186.1l.6 .1h-.6zM239.1 186.2h.6zM239.1 186.2h.6z"/>
<path d="M239.1 186.2h.6zM239.1 186.2l.6 .1z"/>
<path d="M242.7 182.6l.8 .3v-.3zM242.7 182.6l.8 .3h-.8z"/>
<path d="M242.7 182.3l.8 .3v-.3zM242.7 182.3l.8 .3h-.8z"/>
<path d="M242.7 182.9l.9 .2-.1-.2zM242.7 182.9l.9 .2h-.9z"/>
<path d="M242.7 182.1l.8 .2 .1-.2zM242.7 182.1l.8 .2h-.8z"/>
<path d="M242.7 183.1l.9 .3v-.3zM242.7 183.1l.9 .3h-.8z"/>
<path d="M242.8 181.8l.8 .3v-.3zM242.8 181.8l.8 .3h-.9z"/>
<path d="M242.8 183.4l.9 .1-.1-.1zM242.8 183.4l.9 .1h-.9z"/>
<path d="M242.8 181.6l.8 .2 .1-.2zM242.8 181.6l.8 .2h-.8z"/>
<path d="M242.8 183.5l1 .5-.1-.5zM242.8 183.5l1 .5h-.9z"/>
<path d="M242.9 181.2h.9zM242.9 181.2h.9z"/>
<path d="M242.9 181.2l.8 .4 .1-.4zM242.9 181.2l.8 .4h-.9z"/>
<path d="M242.9 184h.9zM242.9 184h.9z"/>
<path d="M242.9 184l1.2 .4-.3-.4zM242.9 184l1.2 .4h-1z"/>
<path d="M243.1 180.8l.7 .4 .3-.4zM243.1 180.8l.7 .4h-.9z"/>
<path d="M243.1 184.4l1.1 .1zM243.1 184.4l1.1 .1z"/>
<path d="M243.2 180.7h1zM243.2 180.7l.9 .1z"/>
<path d="M243.2 184.5l1.2 .2-.2-.2zM243.2 184.5l1.2 .2h-1z"/>
<path d="M243.4 180.4l.8 .3 .2-.3zM243.4 180.4l.8 .3h-1z"/>
<path d="M243.4 184.7l1.3 .2-.3-.2zM243.4 184.7l1.3 .2h-1.2z"/>
<path d="M243.5 180.2l.9 .2 .3-.2zM243.5 180.2l.9 .2h-1z"/>
<path d="M243.5 184.9l1.3 .2-.1-.2zM243.5 184.9l1.3 .2h-1.2z"/>
<path d="M244.7 183l.1 .1zM244.1 183.1l.6-.1 .1 .1z"/>
<path d="M244.1 183.1l.7 .1zM244.1 183.1l.7 .1z"/>
<path d="M243.6 180.1l1.1 .1 .1-.1zM243.6 180.1l1.1 .1h-1.2z"/>
<path d="M243.6 185.1l1.6 .2-.4-.2zM243.6 185.1l1.6 .2h-1.4z"/>
<path d="M244.1 183.2l.9 .3-.2-.3zM244.1 183.2l.9 .3h-.8z"/>
<path d="M244.2 181.7l.9 .2-.1-.2zM244.2 181.7l.9 .2h-1z"/>
<path d="M244.2 183.5h.8zM244.2 183.5h.8z"/>
<path d="M244.2 183.5l.9 .2-.1-.2zM244.2 183.5l.9 .2h-.8z"/>
<path d="M244.3 181.5l.7 .2 .1-.2zM244.3 181.5l.7 .2h-.8z"/>
<path d="M244.3 183.7l1 .2-.2-.2zM244.3 183.7l1 .2h-.9z"/>
<path d="M244.3 181.5h.8zM244.3 181.5h.8z"/>
<path d="M244.1 181.9l2.1 1-1.1-1zM244.1 181.9l2.1 1h-1z"/>
<path d="M243.8 185.3h1.7zM243.8 185.3h1.7z"/>
<path d="M244.4 183.9h.9zM244.4 183.9h.9z"/>
<path d="M244.4 183.9l1.1 .2-.2-.2zM244.4 183.9l1.1 .2h-1z"/>
<path d="M244.4 181.2l.7 .3 .3-.3zM244.4 181.2l.7 .3h-.8z"/>
<path d="M243.9 185.3l1.8 .1zM243.9 185.3l1.8 .1z"/>
<path d="M244.5 181.1l.9 .1 .1-.1zM244.5 181.1l.9 .1h-1z"/>
<path d="M244.6 181.1h1zM244.5 181.1h1z"/>
<path d="M244 185.4l2.2 .1zM244 185.4l2.2 .1z"/>
<path d="M245.9 186.3h1.1zM245.9 186.3h1.1z"/>
<path d="M245.8 180.2l.4 .2v-.2zM245.4 180.4l.4-.2 .4 .2z"/>
<path d="M245.4 180.4l.8 .2v-.2zM245.1 180.6l.3-.2 .8 .2z"/>
<path d="M245.1 180.6l1.1 .2v-.2zM244.8 180.8l.3-.2 1.1 .2z"/>
<path d="M244.8 180.8l1.4 .3v-.3zM244.8 180.8l1.4 .3h-1.6z"/>
<path d="M245.6 181.1l.6 .6v-.6zM245.6 181.1l.6 .6h-.6z"/>
<path d="M245.2 182.9l1 .3v-.3zM245.2 182.9l1 .3h-.7z"/>
<path d="M245.5 183.2l.7 .9v-.9zM245.5 183.2l.7 .9h-.7z"/>
<path d="M244.5 184.1l1.7 .1v-.1zM244.5 184.1l1.7 .1h-1.5z"/>
<path d="M244.7 184.2l1.5 .3v-.3zM244.7 184.2l1.5 .3h-1.2z"/>
<path d="M245 184.5l1.2 .3v-.3zM245 184.5l1.2 .3h-.8z"/>
<path d="M245.4 184.8l.8 .1v-.1zM245.4 184.8l.8 .1z"/>
<path d="M244.1 185.5h2.6zM244.1 185.5h2.6z"/>
<path d="M246.8 180.2l.4 .1zM246.8 180.2l.4 .1z"/>
<path d="M246.8 184.9h.3zM246.8 184.9h.1z"/>
<path d="M246.8 180.3l.8 .1zM246.8 180.3l.8 .1h-.8z"/>
<path d="M246.8 181.2l.7 1v-1zM246.8 181.2l.7 1h-.7z"/>
<path d="M246.8 182.9l.7 1.9v-1.9zM246.8 182.9l.7 1.9h-.7z"/>
<path d="M246.8 184.8l.3 .1 .4-.1zM246.8 184.8l.3 .1h-.3z"/>
<path d="M245.4 186.2l1.6 .1 .6-.1zM245.4 186.2l1.6 .1z"/>
<path d="M245.3 186.2h2.3zM245.3 186.2h2.3z"/>
<path d="M246.8 180.4l1.2 .3-.4-.3zM246.8 180.4l1.2 .3h-1.2z"/>
<path d="M247.9 183.8l.5 .3zM248.3 184.1h.1z"/>
<path d="M246.8 180.7l1.5 .3-.3-.3zM246.8 180.7l1.5 .3h-1.5z"/>
<path d="M244.8 186l2.8 .2 .5-.2zM244.8 186l2.8 .2h-2.3z"/>
<path d="M244.8 186h3.3zM244.8 186h3.3z"/>
<path d="M246.8 181l1.6 .2-.1-.2zM246.8 181l1.6 .2h-1.6z"/>
<path d="M247.5 181.2l1 .1zM247.5 181.2l1 .1z"/>
<path d="M247.6 181.3l1 .1-.1-.1zM247.6 181.3l1 .1z"/>
<path d="M247.7 181.4l1 .2-.1-.2zM247.7 181.4l1 .2h-.8z"/>
<path d="M244.4 185.7l3.7 .3 .5-.3zM244.4 185.7l3.7 .3h-3.3z"/>
<path d="M244.3 185.7h4.3zM244.3 185.7h4.3z"/>
<path d="M247.8 183.7h.8zM247.8 183.7l.8 .1z"/>
<path d="M247.9 181.6l.8 .1zM247.9 181.6l.8 .1z"/>
<path d="M247.9 181.7l.9 .2-.1-.2zM247.9 181.7l.9 .2h-.7z"/>
<path d="M248 183.4l.6 .3 .1-.3zM248 183.4l.6 .3h-.8z"/>
<path d="M248 183.4h.8zM248 183.4h.7z"/>
<path d="M248.1 181.9l.7 .2v-.2zM248.1 181.9l.7 .2h-.7z"/>
<path d="M248.1 183.2l.7 .2v-.2zM248.1 183.2l.7 .2h-.8z"/>
<path d="M248.7 184.5l.5 .3zM248.7 184.5l.5 .3h-.8z"/>
<path d="M244.1 185.5l4.5 .2 .2-.2zM244.1 185.5l4.5 .2h-4.3z"/>
<path d="M248.1 182.1l.7 .1v-.1zM248.1 182.1l.7 .1h-.7z"/>
<path d="M246.8 182.2l2.1 .3-.1-.3zM246.8 182.2l2.1 .3h-2.1z"/>
<path d="M248.1 183l.7 .2v-.2zM248.1 183l.7 .2h-.7z"/>
<path d="M248.1 182.9h.8zM248.1 182.9l.7 .1z"/>
<path d="M246.8 182.5l2.1 .4v-.4zM246.8 182.5l2.1 .4h-2.1z"/>
<path d="M247.1 185.5h1.8zM246.7 185.5h2.1z"/>
<path d="M247.4 185.4h1.6zM247.1 185.5h1.8z"/>
<path d="M247.6 185.3h1.5zM247.4 185.4h1.6z"/>
<path d="M248.4 184.8l1 .1-.2-.1zM248.2 184.9l.2-.1 1 .1z"/>
<path d="M248 180.1l1.4 .1zM248 180.1l1.4 .1z"/>
<path d="M248 185.1l1.1 .2 .2-.2zM247.6 185.3l.4-.2 1.1 .2z"/>
<path d="M249.3 182.3v.1zM249.3 182.3v.1z"/>
<path d="M249.3 182.4v.1zM249.3 182.4v.1z"/>
<path d="M249.3 182.5v.1zM249.3 182.5v.1z"/>
<path d="M249.3 182.6l.1 .1zM249.3 182.6l.1 .1z"/>
<path d="M249.3 182.8l.1 .1zM249.3 182.8l.1 .1z"/>
<path d="M248.2 180.2l1 .2 .2-.2zM248.2 180.2l1 .2h-.8z"/>
<path d="M248.2 184.9l1.1 .2 .1-.2zM248 185.1l.2-.2 1.1 .2z"/>
<path d="M249.5 183l.1 .1zM249.5 183l.1 .1z"/>
<path d="M249.6 183.1h.2zM249.6 183.1h.2z"/>
<path d="M249.7 183.1h.1zM249.7 183.1h.1z"/>
<path d="M249.8 183.1h.1zM249.8 183.1h.1zM249.8 183.1h.2zM249.8 183.1h.2z"/>
<path d="M249.9 181.9h.1zM249.8 181.9h.2z"/>
<path d="M250 181.9h.1zM250 181.9h.1z"/>
<path d="M250 181.9h.1zM250 181.9h.1z"/>
<path d="M250.1 181.9l.1 .1zM250.1 181.9l.1 .1z"/>
<path d="M250.4 182.2l.1 .1zM250.4 182.2l.1 .1z"/>
<path d="M250.5 182.3v.1zM250.5 182.3v.1z"/>
<path d="M250.5 182.4v.1zM250.5 182.4v.1z"/>
<path d="M250.5 182.5v.1zM250.5 182.5v.1z"/>
<path d="M250.5 182.6v.1zM250.5 182.6v.1z"/>
</g>
<text font-size="6.2" x="124.6" y="202.6">KMDGX-9S-BS-1</text>
<text font-size="5.3" x="190.6" y="186.4">RoHS COMPLIANT</text>
<text font-size="4" x="11.5" y="186.8" transform="rotate(-90 11.5 186.8)">KYCON, Inc. 305 Digital Drive, Morgan Hill, CA 95037 (408)494-0330</text>
<g font-size="3.9">
<text x="56.7" y="14.4">14.0</text>
<text x="148.2" y="14.4">12.9</text>
<text x="21.4" y="47.7" transform="rotate(-90 21.4 47.7)">13.0</text>
<text x="27.7" y="57.5" transform="rotate(-90 27.7 57.5)">6.6</text>
<text x="133.3" y="71.7">2.0</text>
<text x="116.9" y="73.6">3.5</text>
<text x="173.7" y="73.1">3.18±0.30</text>
<text x="57.9" y="85.9">4.0</text>
<text x="135.3" y="87.8">4.7</text>
<text x="57.9" y="92.2">7.8</text>
<text x="136.6" y="95.2">5.5</text>
<text x="56.6" y="98.4">14.5</text>
<text x="141.8" y="102.5">8.5</text>
<text x="160.8" y="102.5">2.5</text>
<text x="145.7" y="111.4">14.50</text>
<text x="110.5" y="129.9" transform="rotate(-90 110.5 129.9)">5.50</text>
<text x="118.2" y="128.5" transform="rotate(-90 118.2 128.5)">4.70</text>
<text x="186" y="135.1" transform="rotate(-90 186 135.1)">8.50</text>
<text x="135.9" y="142.7">0.70</text>
<text x="159.7" y="139.3">1.30</text>
<text x="193.8" y="140.6" transform="rotate(-90 193.8 140.6)">11.00</text>
<text x="147" y="166.4">4.00</text>
<text x="46.9" y="168.2">0.7</text>
<text x="70.7" y="172.5">1.3</text>
<text x="146.9" y="172.3">7.80</text>
</g>
<g font-size="3.6">
<text x="212" y="21.4">Material and Finish</text>
<text x="212" y="72.1">Electrical Characteristics</text>
<text x="213.3" y="131.6">Mechanical Characteristics</text>
<text x="96.3" y="148.6">3-Ø2.30</text>
<text x="107.2" y="171.8">9-Ø1.10</text>
</g>
<g font-size="3.5">
<text x="177" y="197.4">9 pos. Mini-DIN, Fully Shielded ,RoHS Compliant</text>
<text x="176.9" y="206.7">Center Board Lock, Gold Flash Contacts</text>
</g>
<g font-size="3.4">
<text x="130.2" y="177.3">Recommended PCB Layout</text>
<text x="140.5" y="182">(Bottom View)</text>
</g>
<g font-size="2.9">
<text x="47.7" y="41.2">9</text>
<text x="60.6" y="41.1">8</text>
<text x="71.9" y="41.4">7</text>
<text x="46.4" y="48.5">6</text>
<text x="53.5" y="48.5">5</text>
<text x="65.8" y="48.5">4</text>
<text x="73.3" y="48.4">3</text>
<text x="53.3" y="55">2</text>
<text x="66.2" y="54.8">1</text>
<text x="45.9" y="144.8">6</text>
<text x="57.1" y="144.8">2</text>
<text x="64" y="144.8">1</text>
<text x="73.4" y="144.8">3</text>
<text x="138.5" y="149.6">6</text>
<text x="156.6" y="149.6">1</text>
<text x="166.1" y="149.6">3</text>
<text x="45.9" y="153.4">9</text>
<text x="52.6" y="153.4">8</text>
<text x="60.7" y="153.4">5</text>
<text x="66.5" y="153.4">4</text>
<text x="73.5" y="153.4">7</text>
<text x="148.7" y="150.5">2</text>
<text x="138.9" y="158.2">9</text>
<text x="145.5" y="158.2">8</text>
<text x="152.7" y="158.2">5</text>
<text x="159" y="158.2">4</text>
<text x="166" y="158.2">7</text>
</g>
<g font-size="2.8">
<text x="212" y="26.4">Body: PBT Thermoplastic,</text>
<text x="214.4" y="29.7">Color: Black</text>
<text x="212" y="36">Contact Material: Brass</text>
<text x="212" y="42.3">Contact Plating: Gold Flash</text>
<text x="214.4" y="45.6">on Contact Area,</text>
<text x="214.4" y="52.2">Both over Nickel underplate</text>
<text x="214.4" y="48.9">Matte Tin on Termination,</text>
<text x="212" y="58.2">Shield: SPCC, Tin Plated</text>
<text x="212" y="77.1">Contact Resistance:</text>
<text x="212" y="80.6">Before Test:</text>
<text x="214.4" y="83.9">Plug to Terminals: 30 Milliohms Max.</text>
<text x="212" y="88.9">After Test:</text>
<text x="214.4" y="92.2">Plug to Terminals: 60 Milliohms Max.</text>
<text x="212" y="98.5">Insulation Resistance:</text>
<text x="214.4" y="101.8">500 Megohms Min.</text>
<text x="212" y="108.3">Dielectric Withstanding Voltage:</text>
<text x="214.4" y="111.6">500V AC RMS For 1 Minute</text>
<text x="212" y="118">Current Rating:</text>
<text x="214.4" y="121.5">12V DC 2A Max</text>
<text x="213.3" y="136.6">Durability Test: 500 Cycles Min.</text>
<text x="213.3" y="142.9">Insertion Force: 3.0 kg max.</text>
<text x="213.3" y="149.2">Extraction Force: 0.3kg - 3.0kg</text>
<text x="213.3" y="155.7">Operating Temperature: -25°C to +80°C</text>
<text x="8.1" y="194.5">REV.</text>
<text x="19.4" y="194.6">DATE</text>
<text x="34.4" y="194.5">DESCRIPTION</text>
<text x="60.9" y="194.5">REV. BY</text>
<text x="77.4" y="194.5">CHK. BY</text>
<text x="92.9" y="194.5">DRAWN BY</text>
<text x="112.5" y="194.6">DATE</text>
<text x="112.1" y="203.9">UNITS</text>
</g>
<g font-size="2.5">
<text x="255.7" y="179.8">X.X ± 0.30</text>
<text x="257.2" y="175.4">Tolerances</text>
<text x="255.7" y="183">X.XX ± 0.15</text>
<text x="255.7" y="189.1">Otherwise</text>
<text x="255.7" y="186.1">Unless Stated</text>
<text x="94.4" y="199.1">C. Kelleher</text>
<text x="111.5" y="199.1">01/15/19</text>
<text x="114.2" y="208.4">mm</text>
</g>
<g font-size="2.1">
<text x="9.8" y="197.8">A0</text>
<text x="19.3" y="197.8">01/15/19</text>
<text x="38" y="197.5">New Drawing</text>
<text x="61.3" y="197.8">C. Kelleher</text>
<text x="78.4" y="197.8">D. Shehan</text>
<text x="9.8" y="200.1">A1</text>
<text x="19.3" y="200.1">04/26/19</text>
<text x="31.1" y="199.9">Release Drawing DC19-002</text>
<text x="61.6" y="200.1">D. Shehan</text>
<text x="78.1" y="200.1">C. Kelleher</text>
</g>
<g font-size="1.9">
<text x="226.7" y="189.2">E140125</text>
<text x="241.9" y="187">C</text>
<text x="242.9" y="189.2">LR78160</text>
<text x="249.4" y="187">US</text>
</g>
<g font-size=".9">
<text x="234.3" y="181.2">R</text>
<text x="249.6" y="182.9">R</text>
</g>
</svg>
